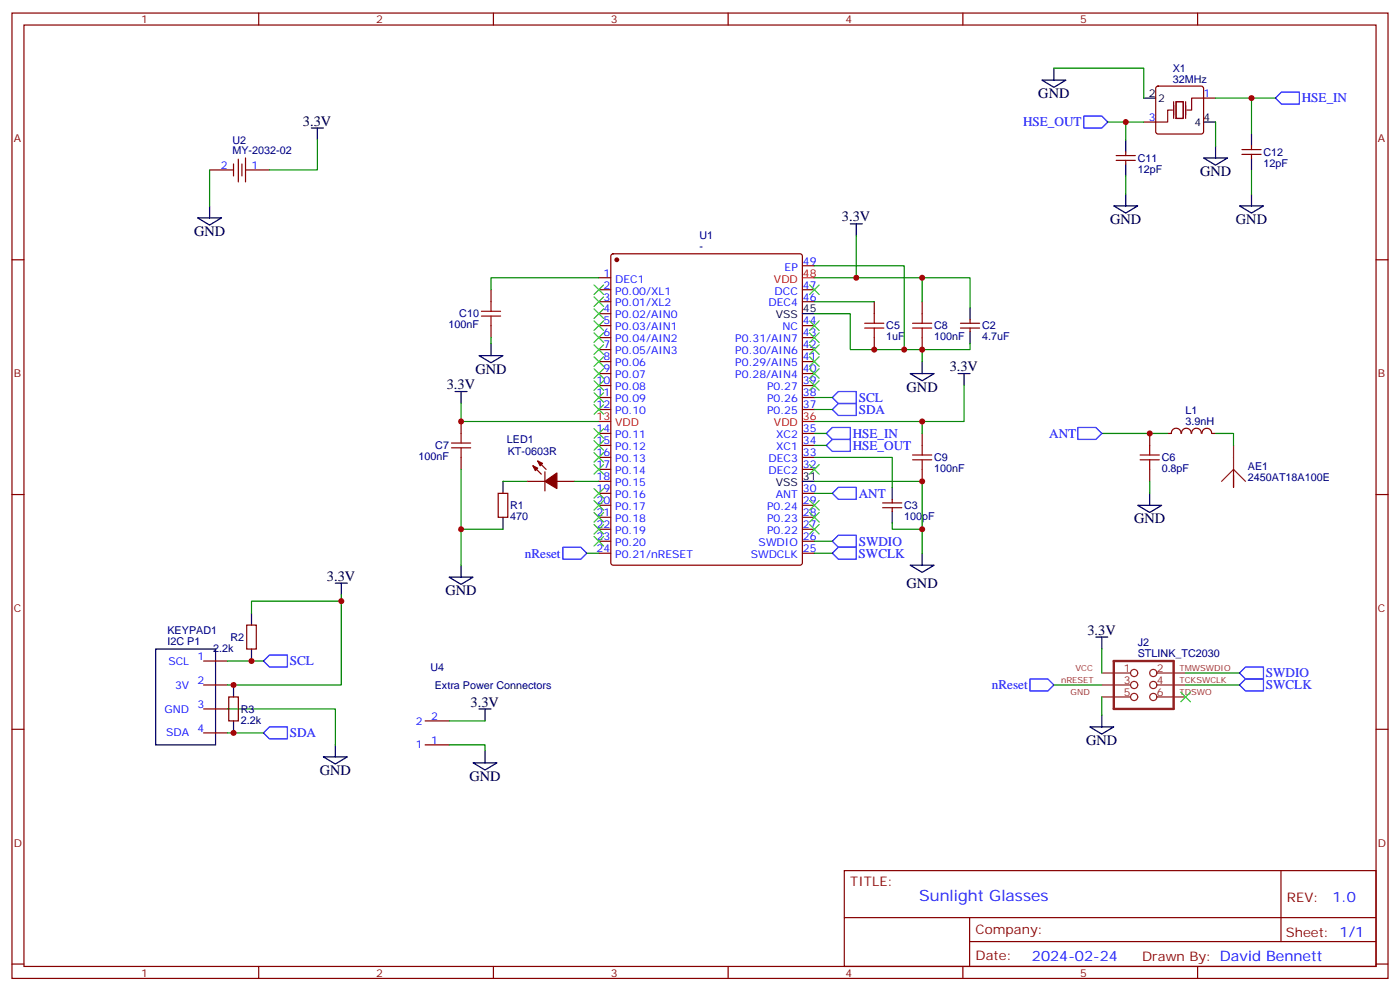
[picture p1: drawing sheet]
<svg xmlns="http://www.w3.org/2000/svg" width="412mm" height="292mm" viewBox="0 0 412 292" stroke-linecap="round" stroke-linejoin="round" font-family="sans-serif">
<g fill="none" stroke="#870000" stroke-width=".35">
<path d="M3.5 3.8h405.4v284.4h-405.4zM7.1 7.4h398.2v277.3h-398.2zM76.2 3.8v3.6M145.3 3.8v3.6M214.5 3.8v3.6M283.6 3.8v3.6M352.8 3.8v3.6M336.9 35.9h3.5M340.7 25.6l.4-.2h12.7l.5 .2 .2 .5v12.7l-.2 .5-.5 .2h-12.7l-.5-.3-.2-.4v-12.7zM354.5 28.9h3.6M61.7 50.1h7.1M68.8 48.3v3.5"/>
<path d="M70.2 46.9v6.7M71.3 48.3v3.5M72.3 46.5v7.1M72.3 50.1h7.1M328.8 47.2h5.6M328.8 45.8h5.6M331.6 44.8v1M331.6 47.2v1.1M365.8 45.5h5.7M365.8 44.1h5.7M368.7 43v1.1M368.7 45.5v1"/>
<path d="M3.5 76.5h3.6M180.2 75l.4-.2h55.1l.6 .4 .1 90.6-.5 .6-55.3 .1-.6-.5-.1-90.5zM236.4 78.3h3.5M405.3 76.5h3.6M144.6 85.3v3.6M144.6 95.9v3.5M176.4 81.8h3.5M176.4 85.3h3.5M176.4 88.9h3.5M176.4 92.4h3.5M176.4 95.9h3.5M176.4 99.4h3.5"/>
<path d="M236.4 85.3h3.5M236.4 88.9h3.5M236.4 95.9h3.5M236.4 99.4h3.5M257.5 88.9v3.5M257.5 99.4v3.6M271.6 88.9v3.5M271.6 99.4v3.6M282.9 96.6h5.7M282.9 95.2h5.7M285.8 94.2v1M285.8 96.6v1.1"/>
<path d="M176.4 103h3.5M176.4 106.5h3.5M176.4 110h3.5M176.4 113.6h3.5M176.4 117.1h3.5M236.4 103h3.5M236.4 106.5h3.5M236.4 110h3.5M236.4 113.6h3.5M236.4 117.1h3.5M135.8 124.1v3.6M135.8 134.7v3.6"/>
<path d="M157 137.2l2.5 2.5M158.4 135.8l2.5 2.5M160.5 139v5.6M176.4 120.6h3.5M176.4 127.7h3.5M176.4 131.2h3.5M176.4 134.7h3.5M176.4 138.3h3.5M236.4 120.6h3.5M236.4 127.7h3.5M236.4 131.2h3.5M236.4 134.7h3.5"/>
<path d="M236.4 138.3h3.5M271.6 127.7v3.5M271.6 138.3v3.5M338.7 127.7v3.5M338.7 138.3v3.5M344 127.7h1M345.1 127.6a1.41 1.41 0 0 1 1.4-1.5 1.41 1.41 0 0 1 1.4 1.5M348.1 127.6a1.41 1.41 0 0 1 1.4-1.5 1.41 1.41 0 0 1 1.4 1.5M351 127.6a1.41 1.41 0 0 1 1.4-1.5 1.41 1.41 0 0 1 1.4 1.5M354.1 127.6a1.41 1.41 0 0 1 1.4-1.4 1.41 1.41 0 0 1 1.4 1.4M357 127.7h1.1M363.4 138.3v5.2"/>
<path d="M3.5 145.7h3.6M146.8 145.3h2.8v7.1h-2.8zM155.2 141.8h5.3M164 141.8h5.3M176.4 141.8h3.5M176.4 145.3h3.5M176.4 148.8h3.5M176.4 152.4h3.5M176.4 155.9h3.5M176.4 159.4h3.5M236.4 145.3h3.5M236.4 148.8h3.5"/>
<path d="M236.4 152.4h3.5M236.4 155.9h3.5M236.4 159.4h3.5M260 149.5h5.6M260 148.1h5.6M262.8 147.1v1M262.8 149.5v1.1M405.3 145.7h3.6M176.4 162.9h3.5M236.4 162.9h3.5M60 194.7h7M72.7 184.1h2.8v7.1h-2.8z"/>
<path d="M3.5 214.8h3.6M60 215.9h7M60 208.8h7M60 201.8h7M67.4 205.3h2.8v7h-2.8zM125.2 219.4h7.1M125.2 212.3h7.1M405.3 214.8h3.6M248.7 256.4h156.6v28.3h-156.6zM377.3 256.5v20.8M248.7 270.3h156.5M285.6 277.3h119.6"/>
<path d="M285.6 270.3v14.1M3.5 284h3.6M76.2 284.7v3.5M145.3 284.7v3.5M214.5 284.7v3.5M283.6 284.7v3.5M352.8 284.7v3.5M405.3 284h3.6"/>
</g>
<g fill="#870000" stroke="#870000" stroke-width=".35">
<path d="M157 137.2l1.4 .7-.7 .7z"/>
<path d="M158.4 135.8l1.4 .7-.7 .7z"/>
<path d="M160.5 141.8l3.5-2.5v4.6z"/>
<circle cx="181.7" cy="76.5" r=".53"/>
</g>
<path d="M236.4 81.8h3.5M176.4 124.1h3.5M236.4 124.1h3.5" fill="none" stroke="#f00" stroke-width=".35"/>
<g fill="none" stroke="#000" stroke-width=".35">
<path d="M91.7 37.7h3.5M93.5 37.7v3.5M306.9 23.6h7.1l-3.6 2.1zM310.4 20.1v3.5M336.9 28.9h3.5M354.5 35.9h3.6M368.7 39.5v3.5M331.6 41.2v3.6M331.6 48.3v3.5M331.6 57.1v3.5M354.5 46.5h7.1l-3.5 2.1zM358.1 43v3.5"/>
<path d="M368.7 46.5v3.6M368.7 57.1v3.5M58.2 64.2h7.1l-3.6 2.1zM61.7 60.6v3.6M250.5 65.9h3.5M252.2 65.9v3.6M328.1 60.6h7l-3.5 2.2zM365.1 60.6h7.1l-3.5 2.2zM236.4 92.4h3.5M285.8 90.6v3.6M285.8 97.7v3.5M134.1 115.3h3.5"/>
<path d="M135.8 115.3v3.6M141.1 104.7h7.1l-3.6 2.2zM144.6 101.2v3.5M268.1 110h7.1l-3.6 2.1zM271.6 106.5v3.5M282.2 110h3.6M284 110v3.6M148.2 141.8v3.5M148.2 152.4v3.5M236.4 141.8h3.5M262.8 143.5v3.6M262.8 150.6v3.5"/>
<path d="M335.1 148.8h7.1l-3.5 2.2zM338.7 145.3v3.5M98.8 171.8h3.5M100.5 171.8v3.5M132.3 170h7l-3.5 2.1zM135.8 166.5v3.5M268.1 166.5h7.1l-3.6 2.1zM271.6 162.9v3.6M45.9 191.2h17.6v28.2h-17.6zM74.1 180.6v3.5M74.1 191.2v3.5M322.8 187.6h3.5"/>
<path d="M324.6 187.6v3.6M68.8 201.8v3.5M68.8 212.3v3.6M98.8 219.4v3.5M141.1 208.8h3.5M142.9 208.8v3.5M321 214.1h7.1l-3.5 2.1zM324.6 210.6v3.5M95.2 222.9h7.1l-3.5 2.1zM139.3 224.7h7.1l-3.5 2.1zM142.9 221.2v3.5"/>
</g>
<g fill="none" stroke="#a10000" stroke-width=".35">
<path d="M141.8 93.1h5.7M141.8 91.7h5.7M144.6 88.9v2.8M144.6 93.1v2.8M254.7 96.6h5.6M254.7 95.2h5.6M257.5 92.4v2.8M257.5 96.6v2.8M268.8 96.6h5.7M268.8 95.2h5.7M271.6 92.4v2.8M271.6 96.6v2.8"/>
<path d="M133 131.9h5.6M133 130.5h5.6M135.8 127.7v2.8M135.8 131.9v2.8M268.8 135.4h5.7M268.8 134h5.7M271.6 131.2v2.8M271.6 135.4v2.9M335.8 135.4h5.7M335.8 134h5.7M338.7 131.2v2.8M338.7 135.4v2.9"/>
</g>
<path d="M345.4 32.4h-1.4v3.5h-3.6M345.7 30v4.9M346.4 30h2.1v4.9h-2.1zM349.2 30v4.9M354.5 28.9h-3.5v3.5h-1.4" fill="none" stroke="#870012" stroke-width=".35"/>
<path d="M328.1 194.7h17.6v14.1h-17.6z" fill="none" stroke="#8c2424" stroke-width=".71"/>
<g fill="none" stroke="#8c2424" stroke-width=".35">
<path d="M363.4 138.3l3.5 3.5M363.4 138.3l-3.6 3.5M363.4 131.2v7.1M324.6 198.2h8.4M340.8 198.2h8.4M324.6 201.8h8.4M324.6 205.3h8.4M340.8 201.8h8.4M340.8 205.3h8.4"/>
<circle cx="334.1" cy="198.2" r="1.06"/>
<circle cx="339.7" cy="198.2" r="1.06"/>
<circle cx="334.1" cy="201.8" r="1.06"/>
<circle cx="334.1" cy="205.3" r="1.06"/>
<circle cx="339.7" cy="205.3" r="1.06"/>
<circle cx="339.7" cy="201.8" r="1.06"/>
</g>
<g fill="none" stroke="#008700" stroke-width=".35">
<path d="M310.4 20.1h26.5v8.8M326.3 35.9h5.3M336.9 35.9h-5.3v5.3M358.1 28.9h10.6v10.6M358.1 35.9v7.1M368.7 28.9h7M61.7 50.1v10.5M93.5 41.2v8.9h-14.1M331.6 51.8v5.3M368.7 50.1v7M239.9 78.3h26.4v24.7M252.2 69.5v12.3h-12.3"/>
<path d="M144.6 99.4v1.8M176.4 81.8h-31.8v3.5M239.9 92.4h10.6v10.6h21.1v3.5M239.9 88.9h17.6M252.2 81.8h19.4v7.1M271.6 81.8h14.2v8.8M135.8 118.9v5.2h40.6M239.9 117.1h5.3M284 113.6v10.5h-12.4M285.8 101.2v1.8h-14.2M135.8 138.3v28.2M239.9 134.7h22.9v8.8"/>
<path d="M239.9 124.1h31.7v3.6M239.9 127.7h3.5M239.9 131.2h3.5M239.9 120.6h5.3M324.6 127.7h19.4M358.1 127.7h5.3v3.5M135.8 155.9h12.4M148.2 141.8h7M169.3 141.8h7.1M239.9 141.8h31.7v21.1M239.9 145.3h5.3M239.9 159.4h5.3"/>
<path d="M262.8 154.1v1.8h8.8M338.7 141.8v3.5M100.5 175.3v26.5h-33.5M100.5 177.1h-26.4v3.5M172.9 162.9h3.5M239.9 162.9h5.3M67 194.7h10.6M324.6 191.2v7M349.2 198.2h15.9M67 208.8h31.8v10.6M67 215.9h10.6M132.3 219.4h10.6v1.8"/>
<path d="M132.3 212.3h10.6M310.4 201.8h14.2M324.6 205.3v5.3M349.2 201.8h15.9"/>
</g>
<g fill="none" stroke="#00f" stroke-width=".35">
<path d="M319.3 34.2h5.3l1.7 1.7-1.7 1.8h-5.3zM375.7 28.9l1.8-1.8h5.3v3.6h-5.3zM245.2 117.1l1.7-1.8h5.3v3.6h-5.3zM243.4 127.7l1.8-1.8h5.3v3.5h-5.3zM243.4 131.2l1.8-1.8h5.3v3.6h-5.3zM245.2 120.6l1.7-1.7h5.3v3.5h-5.3zM317.5 125.9h5.3l1.8 1.8-1.8 1.7h-5.3zM245.2 145.3l1.7-1.8h5.3v3.6h-5.3zM245.2 159.4l1.7-1.7h5.3v3.5h-5.3zM165.8 161.2h5.3l1.8 1.7-1.8 1.8h-5.3zM245.2 162.9l1.7-1.7h5.3v3.5h-5.3zM77.6 194.7l1.8-1.8h5.3v3.6h-5.3z"/>
<path d="M303.4 200h5.3l1.7 1.8-1.7 1.7h-5.3zM365.1 198.2l1.8-1.7h5.3v3.5h-5.3zM77.6 215.9l1.8-1.8h5.3v3.5h-5.3zM365.1 201.8l1.8-1.8h5.3v3.5h-5.3z"/>
</g>
<g fill="none" stroke="#3c3" stroke-width=".35">
<path d="M175 83.9l2.8 2.8M175 87.5l2.8 2.8M175 94.5l2.8 2.8M175 98l2.8 2.9M175 91l2.8 2.8M177.8 83.9l-2.8 2.8M177.8 87.5l-2.8 2.8M177.8 94.5l-2.8 2.8M177.8 98l-2.8 2.9M177.8 91l-2.8 2.8M238.5 94.5l2.8 2.8M238.5 98l2.8 2.9"/>
<path d="M238.5 83.9l2.8 2.8M241.3 83.9l-2.8 2.8M241.3 94.5l-2.8 2.8M241.3 98l-2.8 2.9M175 101.6l2.8 2.8M175 105.1l2.8 2.8M175 108.6l2.8 2.8M175 112.1l2.8 2.9M175 115.7l2.8 2.8M175 119.2l2.8 2.8M177.8 101.6l-2.8 2.8M177.8 105.1l-2.8 2.8"/>
<path d="M177.8 108.6l-2.8 2.8M177.8 112.1l-2.8 2.9M177.8 115.7l-2.8 2.8M177.8 119.2l-2.8 2.8M238.5 101.6l2.8 2.8M238.5 105.1l2.8 2.8M238.5 108.6l2.8 2.8M238.5 112.1l2.8 2.9M241.3 101.6l-2.8 2.8M241.3 105.1l-2.8 2.8M241.3 108.6l-2.8 2.8M241.3 112.1l-2.8 2.9"/>
<path d="M175 126.3l2.8 2.8M175 129.8l2.8 2.8M175 133.3l2.8 2.8M175 136.8l2.8 2.9M177.8 126.3l-2.8 2.8M177.8 129.8l-2.8 2.8M177.8 133.3l-2.8 2.8M177.8 136.8l-2.8 2.9M238.5 136.8l2.8 2.9M241.3 136.8l-2.8 2.9M175 143.9l2.8 2.8M175 147.4l2.8 2.8"/>
<path d="M175 151l2.8 2.8M175 154.5l2.8 2.8M175 158l2.8 2.8M177.8 143.9l-2.8 2.8M177.8 147.4l-2.8 2.8M177.8 151l-2.8 2.8M177.8 154.5l-2.8 2.8M177.8 158l-2.8 2.8M238.5 147.4l2.8 2.8M238.5 151l2.8 2.8M238.5 154.5l2.8 2.8M241.3 147.4l-2.8 2.8"/>
<path d="M241.3 151l-2.8 2.8M241.3 154.5l-2.8 2.8M347.8 203.9l2.9 2.8M350.7 203.9l-2.9 2.8"/>
</g>
<g fill="#c00">
<circle cx="252.2" cy="81.8" r=".88"/>
<circle cx="271.6" cy="103" r=".88"/>
<circle cx="257.5" cy="103" r=".88"/>
<circle cx="271.6" cy="141.8" r=".88"/>
<circle cx="368.7" cy="28.9" r=".88"/>
<circle cx="331.6" cy="35.9" r=".88"/>
<circle cx="271.6" cy="155.9" r=".88"/>
<circle cx="338.7" cy="127.7" r=".88"/>
<circle cx="271.6" cy="81.8" r=".88"/>
<circle cx="135.8" cy="124.1" r=".88"/>
<circle cx="135.8" cy="155.9" r=".88"/>
<circle cx="266.3" cy="103" r=".88"/>
<circle cx="271.6" cy="124.1" r=".88"/>
<circle cx="74.1" cy="194.7" r=".88"/>
<circle cx="100.5" cy="177.1" r=".88"/>
<circle cx="68.8" cy="201.8" r=".88"/>
<circle cx="68.8" cy="215.9" r=".88"/>
</g>
<text font-size="4.6" fill="#00f" x="270.8" y="265.5">Sunlight Glasses</text>
<g font-size="4.2">
<text x="305.9" y="28.9">GND</text>
<text x="89.3" y="37">3.3V</text>
<text x="353.5" y="51.8">GND</text>
<text x="248" y="65.2">3.3V</text>
<text x="327" y="65.9">GND</text>
<text x="364.1" y="65.9">GND</text>
<text x="57.1" y="69.5">GND</text>
<text x="140.1" y="110">GND</text>
<text x="279.8" y="109.3">3.3V</text>
<text x="131.6" y="114.6">3.3V</text>
<text x="267.1" y="115.3">GND</text>
<text x="334.1" y="154.1">GND</text>
<text x="96.3" y="171.1">3.3V</text>
<text x="267.1" y="173.2">GND</text>
<text x="131.2" y="175.3">GND</text>
<text x="320.3" y="186.9">3.3V</text>
<text x="138.6" y="208.1">3.3V</text>
<text x="320" y="219.4">GND</text>
<text x="94.2" y="228.2">GND</text>
<text x="138.3" y="230">GND</text>
</g>
<g font-size="4.2" fill="#00f">
<text x="392.5" y="265.7">1.0</text>
<text x="304" y="283.1">2024-02-24</text>
</g>
<g font-size="3.9" fill="#00f">
<text x="383.5" y="30.2">HSE_IN</text>
<text x="301.4" y="37.2">HSE_OUT</text>
<text x="252.9" y="118.4">SCL</text>
<text x="252.9" y="121.9">SDA</text>
<text x="251.2" y="128.9">HSE_IN</text>
<text x="309.1" y="128.9">ANT</text>
<text x="251.2" y="132.5">HSE_OUT</text>
<text x="252.9" y="146.6">ANT</text>
<text x="252.9" y="160.7">SWDIO</text>
<text x="154.6" y="164.2">nReset</text>
<text x="252.9" y="164.3">SWCLK</text>
<text x="85.4" y="196">SCL</text>
<text x="292.2" y="203">nReset</text>
<text x="372.9" y="203.1">SWCLK</text>
<text x="372.9" y="199.5">SWDIO</text>
<text x="85.4" y="217.2">SDA</text>
</g>
<g font-size="3.9" fill="#800">
<text x="250.5" y="261">TITLE:</text>
<text x="379.1" y="265.7">REV:</text>
<text x="287.4" y="275.2">Company:</text>
<text x="378.7" y="275.8">Sheet: 1/1</text>
<text x="287.4" y="282.9">Date:</text>
<text x="336.4" y="283">Drawn By: David Bennett</text>
</g>
<g font-size="3.2" fill="#800">
<text x="41.6" y="6.8">1</text>
<text x="110.8" y="6.8">2</text>
<text x="179.9" y="6.8">3</text>
<text x="249.1" y="6.8">4</text>
<text x="318.2" y="6.8">5</text>
<text x="4.1" y="41.9">A</text>
<text x="405.9" y="41.9">A</text>
<text x="4.1" y="111.1">B</text>
<text x="405.9" y="111.1">B</text>
<text x="4.1" y="180.2">C</text>
<text x="405.9" y="180.2">C</text>
<text x="4.1" y="249.4">D</text>
<text x="405.9" y="249.4">D</text>
<text x="41.6" y="287.7">1</text>
<text x="110.8" y="287.7">2</text>
<text x="179.9" y="287.7">3</text>
<text x="249.1" y="287.7">4</text>
<text x="318.2" y="287.7">5</text>
</g>
<g font-size="3.2" fill="#000080">
<text x="345.5" y="21.1">X1</text>
<text x="345.5" y="24.3">32MHz</text>
<text x="68.4" y="45.5">MY-2032-02</text>
<text x="68.4" y="42.3">U2</text>
<text x="335.1" y="47.7">C11</text>
<text x="372.2" y="45.9">C12</text>
<text x="335.1" y="50.8">12pF</text>
<text x="372.2" y="49.1">12pF</text>
<text x="206" y="70.3">U1</text>
<text x="206" y="73.5">-</text>
<text x="135.3" y="93.5">C10</text>
<text x="132.1" y="96.7">100nF</text>
<text x="261.1" y="100.2">1uF</text>
<text x="261.1" y="97">C5</text>
<text x="275.2" y="100.2">100nF</text>
<text x="275.2" y="97">C8</text>
<text x="289.3" y="100.2">4.7uF</text>
<text x="289.3" y="97">C2</text>
<text x="349.2" y="125.1">3.9nH</text>
<text x="349.2" y="121.9">L1</text>
<text x="149.3" y="130.6">LED1</text>
<text x="123.3" y="135.5">100nF</text>
<text x="128.2" y="132.3">C7</text>
<text x="149.6" y="134.1">KT-0603R</text>
<text x="275.2" y="135.8">C9</text>
<text x="342.2" y="135.9">C6</text>
<text x="275.2" y="139">100nF</text>
<text x="342.2" y="139">0.8pF</text>
<text x="367.6" y="141.7">2450AT18A100E</text>
<text x="367.6" y="138.5">AE1</text>
<text x="150.3" y="150">R1</text>
<text x="266.3" y="150">C3</text>
<text x="150.3" y="153.1">470</text>
<text x="266.3" y="153.1">100pF</text>
<text x="49.3" y="190">I2C P1</text>
<text x="49.3" y="186.8">KEYPAD1</text>
<text x="62.8" y="192">2.2k</text>
<text x="67.9" y="188.8">R2</text>
<text x="335.2" y="190.3">J2</text>
<text x="126.8" y="197.6">U4</text>
<text x="335.2" y="193.5">STLINK_TC2030</text>
<text x="128.1" y="202.9">Extra Power Connectors</text>
<text x="70.9" y="210">R3</text>
<text x="70.9" y="213.1">2.2k</text>
</g>
<g font-size="3.2">
<text x="338.4" y="28.5">2</text>
<text x="341.1" y="30">2</text>
<text x="354.5" y="35.6">4</text>
<text x="351.8" y="37">4</text>
<text x="228.6" y="93.8">VSS</text>
<text x="236.5" y="92">45</text>
<text x="228.6" y="143.2">VSS</text>
<text x="236.5" y="141.4">31</text>
</g>
<g font-size="3.2" fill="#00f">
<text x="354.5" y="28.5">1</text>
<text x="338.4" y="35.6">3</text>
<text x="65" y="49.7">2</text>
<text x="74.1" y="49.7">1</text>
<text x="236.5" y="77.9">49</text>
<text x="177.7" y="81.5">1</text>
<text x="181.2" y="83.2">DEC1</text>
<text x="231.1" y="79.7">EP</text>
<text x="177.7" y="85">2</text>
<text x="177.7" y="88.5">3</text>
<text x="181.2" y="86.7">P0.00/XL1</text>
<text x="228.2" y="86.7">DCC</text>
<text x="236.5" y="88.5">46</text>
<text x="236.5" y="85">47</text>
<text x="177.7" y="92">4</text>
<text x="177.7" y="95.6">5</text>
<text x="181.2" y="90.3">P0.01/XL2</text>
<text x="181.2" y="93.8">P0.02/AIN0</text>
<text x="226.4" y="90.3">DEC4</text>
<text x="236.5" y="95.6">44</text>
<text x="177.7" y="99.1">6</text>
<text x="181.2" y="97.3">P0.03/AIN1</text>
<text x="181.2" y="100.9">P0.04/AIN2</text>
<text x="216.6" y="100.9">P0.31/AIN7</text>
<text x="230.5" y="97.3">NC</text>
<text x="236.5" y="99.1">43</text>
<text x="177.7" y="102.6">7</text>
<text x="177.7" y="106.2">8</text>
<text x="181.2" y="104.4">P0.05/AIN3</text>
<text x="181.2" y="107.9">P0.06</text>
<text x="216.6" y="107.9">P0.29/AIN5</text>
<text x="216.6" y="104.4">P0.30/AIN6</text>
<text x="236.5" y="106.2">41</text>
<text x="236.5" y="102.6">42</text>
<text x="175.7" y="113.2">10</text>
<text x="177.7" y="109.7">9</text>
<text x="181.2" y="111.4">P0.07</text>
<text x="216.6" y="111.4">P0.28/AIN4</text>
<text x="236.5" y="113.2">39</text>
<text x="236.5" y="109.7">40</text>
<text x="175.7" y="116.7">11</text>
<text x="181.2" y="115">P0.08</text>
<text x="181.2" y="118.5">P0.09</text>
<text x="225.9" y="118.5">P0.26</text>
<text x="225.9" y="115">P0.27</text>
<text x="236.5" y="116.7">38</text>
<text x="175.7" y="120.3">12</text>
<text x="181.2" y="122">P0.10</text>
<text x="225.9" y="122">P0.25</text>
<text x="236.5" y="120.3">37</text>
<text x="175.7" y="127.3">14</text>
<text x="175.7" y="130.8">15</text>
<text x="181.2" y="129.1">P0.11</text>
<text x="228.6" y="129.1">XC2</text>
<text x="236.5" y="130.8">34</text>
<text x="236.5" y="127.3">35</text>
<text x="175.7" y="134.4">16</text>
<text x="175.7" y="137.9">17</text>
<text x="181.2" y="132.6">P0.12</text>
<text x="181.2" y="136.1">P0.13</text>
<text x="226.4" y="136.1">DEC3</text>
<text x="228.6" y="132.6">XC1</text>
<text x="236.5" y="137.9">32</text>
<text x="236.5" y="134.4">33</text>
<text x="175.7" y="141.4">18</text>
<text x="181.2" y="139.7">P0.14</text>
<text x="181.2" y="143.2">P0.15</text>
<text x="226.4" y="139.7">DEC2</text>
<text x="175.7" y="145">19</text>
<text x="175.7" y="148.5">20</text>
<text x="181.2" y="146.7">P0.16</text>
<text x="228.6" y="146.7">ANT</text>
<text x="236.5" y="148.5">29</text>
<text x="236.5" y="145">30</text>
<text x="175.7" y="152">21</text>
<text x="175.7" y="155.5">22</text>
<text x="181.2" y="150.2">P0.17</text>
<text x="181.2" y="153.8">P0.18</text>
<text x="225.9" y="153.8">P0.23</text>
<text x="225.9" y="150.2">P0.24</text>
<text x="236.5" y="155.5">27</text>
<text x="236.5" y="152">28</text>
<text x="175.7" y="159.1">23</text>
<text x="181.2" y="157.3">P0.19</text>
<text x="181.2" y="160.8">P0.20</text>
<text x="223.5" y="160.8">SWDIO</text>
<text x="225.9" y="157.3">P0.22</text>
<text x="236.5" y="159.1">26</text>
<text x="175.7" y="162.6">24</text>
<text x="181.2" y="164.4">P0.21/nRESET</text>
<text x="221.1" y="164.4">SWDCLK</text>
<text x="236.5" y="162.6">25</text>
<text x="49.6" y="195.8">SCL</text>
<text x="58.2" y="194.3">1</text>
<text x="51.6" y="202.8">3V</text>
<text x="58.2" y="201.4">2</text>
<text x="48.5" y="209.9">GND</text>
<text x="58.2" y="208.5">3</text>
<text x="58.2" y="215.5">4</text>
<text x="122.5" y="213.4">2</text>
<text x="127" y="212">2</text>
<text x="49" y="216.9">SDA</text>
<text x="122.5" y="220.5">1</text>
<text x="127" y="219">1</text>
</g>
<g font-size="3.2" fill="#f00">
<text x="228" y="83.2">VDD</text>
<text x="236.5" y="81.5">48</text>
<text x="175.7" y="123.8">13</text>
<text x="181.2" y="125.6">VDD</text>
<text x="228" y="125.6">VDD</text>
<text x="236.5" y="123.8">36</text>
</g>
<g font-size="3.2" fill="#8d2323">
<text x="331" y="197.9">1</text>
<text x="340.8" y="197.9">2</text>
<text x="331" y="201.4">3</text>
<text x="340.8" y="201.4">4</text>
<text x="331" y="204.9">5</text>
<text x="340.8" y="204.9">6</text>
</g>
<g font-size="2.5" fill="#8d2323">
<text x="316.8" y="197.5">VCC</text>
<text x="347.5" y="197.5">TMWSWDIO</text>
<text x="312.6" y="201">nRESET</text>
<text x="347.5" y="201">TCKSWCLK</text>
<text x="315.4" y="204.6">GND</text>
<text x="347.5" y="204.6">TDSWO</text>
</g>
</svg>
